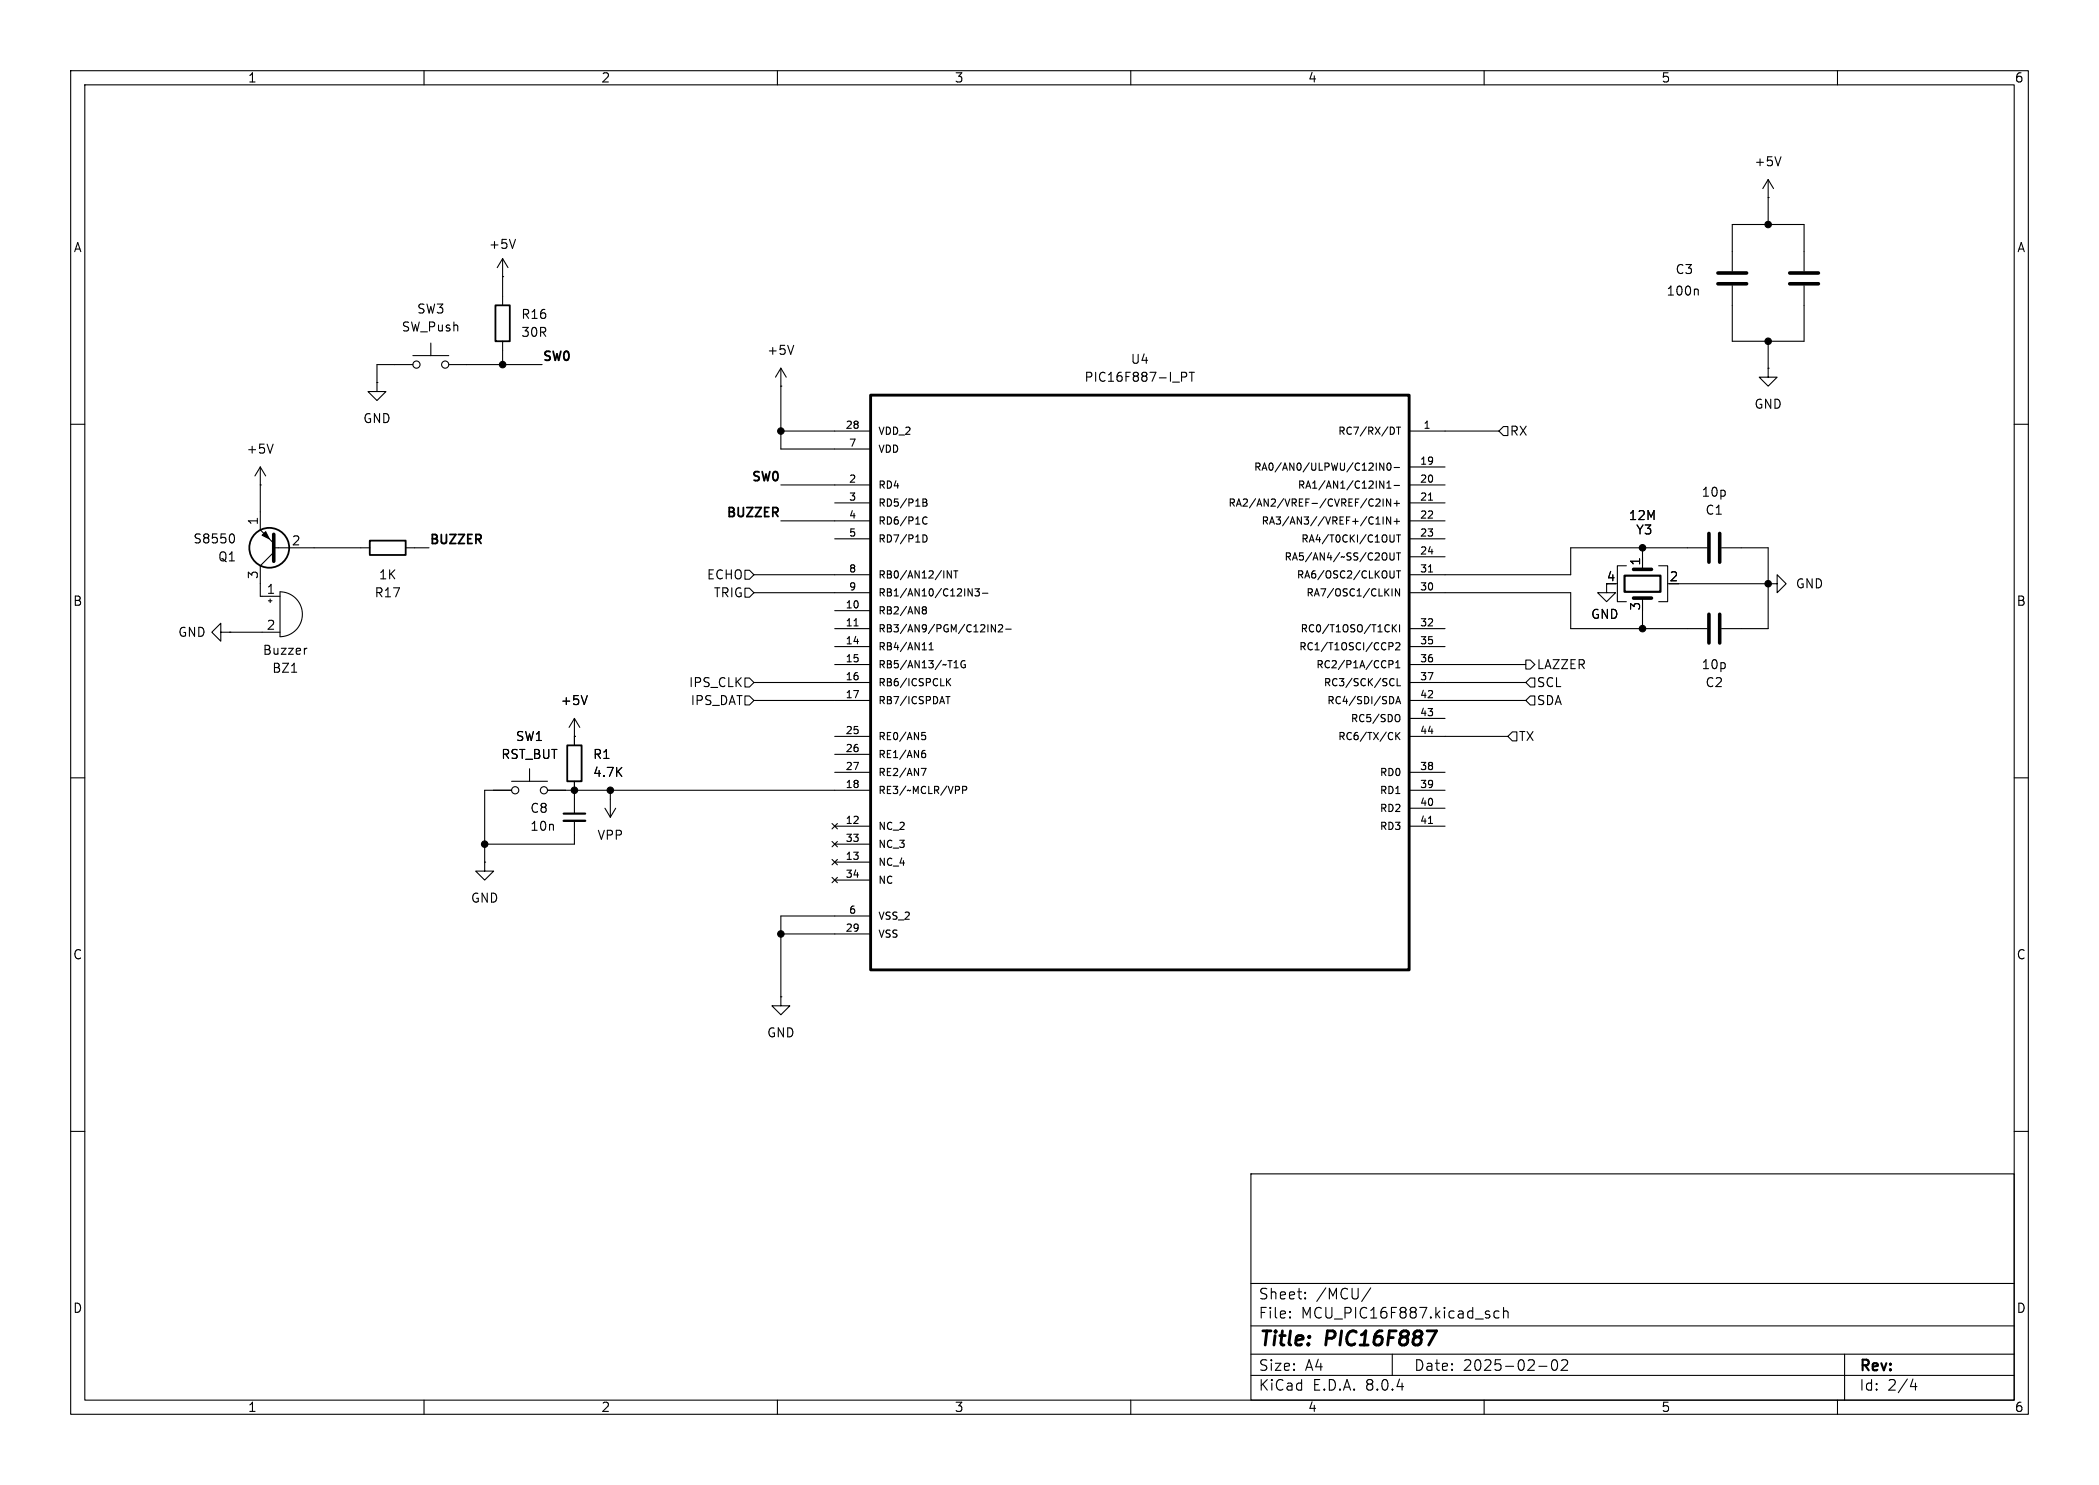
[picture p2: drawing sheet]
<svg xmlns="http://www.w3.org/2000/svg" width="297mm" height="210mm" viewBox="0 0 297 210" stroke-linecap="round" stroke-linejoin="round" font-family="sans-serif">
<g fill="none" stroke="#000" stroke-width=".15">
<path d="M10 10h277v190h-277zM12 12h273v186h-273zM60 10v2M110 10v2M160 10v2M210 10v2M260 10v2M71.1 39.1h.1M71.1 36.6l-.7 1.2M71.1 36.6v6.6M71.1 36.6l.8 1.2M72.9 33.9l-.4 1.2"/>
<path d="M245.1 38.4v-6.6h10.2v6.6M250.2 27.9h.1M250.2 25.4l-.8 1.3M250.2 25.4v6.4M250.2 25.4l.8 1.3M252 22.2l-.4 1.2M10 60h2M53.3 54.1v1.3h1.3l-1.3 1.2-1.2-1.2h1.2M53.3 54.1h.1M58.4 50.3h5.1M58.4 51.6h-5.1v2.5M61 48.5v1.8"/>
<path d="M63.5 51.6h13.2M71.1 48.3v3.3M110.5 54.6h.1M110.5 52.1v11.4h12.7M110.5 52.1l-.8 1.2M110.5 52.1l.8 1.2M112.3 48.8l-.4 1.3M167.2 52.6h.5l.2 .3-.1 .4h-.6M168.3 52.6h.7M168.6 52.6v1.3M240.1 40.9l.2 .2v.6M245.1 40.4v7.9h10.2v-7.9"/>
<path d="M250.2 52.1v1.2h1.3l-1.3 1.3-1.3-1.3h1.3M250.2 52.1h.1M250.2 48.3v3.8M285 60h2M32.9 75.5a.79 .79 0 0 1 0 1.3M36.8 68.6h.1M36.8 66v8.9l1.9 1.9M36.8 66l-.7 1.3M36.8 66l.8 1.3M38.6 62.8l-.4 1.3M38.7 77.5h13.6M38.7 78.1l-1.9 1.9v4.3h2.8"/>
<path d="M57.4 77.5h3.3M110.5 61h12.7M110.5 68.6h12.7M110.5 73.7h12.7M118.1 71.1h5.1M118.1 76.2h5.1M130.6 70.6h.3l.2 .2-.2 .2 .2 .1 .1 .3-.2 .2h-.4zM130.6 73.9l.3 .2 .3-.1M130.6 75.6a.51 .51 0 0 1 .6 .6 .51 .51 0 0 1-.6 .5M130.6 71h.3M131.2 73.2l-.3-.1-.3 .2M194.3 70.6v.1"/>
<path d="M194.3 71.5h.1M194.7 70.7l.4-.1 .2 .3-.7 .7h.7M194.7 74.1h.6M194.7 73.4l.3-.3v1M195.2 68l.6 1v-1M195.7 70.6v1M195.7 73.1v1M195.8 65.5v1l-.6-1v1M196.2 69h.6M196.2 68.3l.3-.3v1M196.3 65.6l.2-.1a.54 .54 0 0 1 .3 .5 .54 .54 0 0 1-.3 .5l-.2-.1-.1-.3zM196.7 78.2v.8l.2 .2h.3l.1-.2v-.8"/>
<path d="M196.8 70.6v1l-.6-1v1M196.8 73.1v1l-.6-1v1M197.1 60.5l.2 .3-.2 .6M197.3 75.6l-.1 1-.1 .1-.3-.1M197.3 66.1h.7M197.3 68.7h.7M197.3 71.2h.7M197.3 73.7h.7M197.6 60.4h.6M197.6 75.6h.6M197.6 78.2h.6M197.6 70.8v.8"/>
<path d="M197.6 73.3v.8M197.9 60.4v1M197.9 75.6v1.1M197.9 78.2v1M199.4 61h12.7M199.4 66h5.1M199.4 68.6h5.1M199.4 71.1h5.1M199.4 73.7h5.1M199.4 76.2h5.1M199.4 78.7h5.1M202.1 70.7h.6"/>
<path d="M212.7 60.3h.7v1.3h-.7l-.6-.6zM232.4 77.5v2.5M241.6 77.5h-19.4v3.8h-22.8M243.6 77.5h6.6v11.4h-6.6M31.2 89.4v-1.3l-1.2 1.3 1.2 1.3v-1.3h1.3M32.5 89.4h.1M32.5 89.4h7.1M38 85h.5M38.2 84.7v.5M39.6 83.7a3.2 3.2 0 0 1 3.2 3.2 3.2 3.2 0 0 1-3.2 3.1zM41.3 95.1h.7M43.4 91.7h-.2"/>
<path d="M83.1 98.4l-.4 1.2M105.4 83.2h.6l.7 .6-.7 .7h-.6zM105.4 80.6h.6l.7 .7-.7 .6h-.6zM105.4 98.4h.6l.7 .7-.7 .6h-.6zM105.4 95.9h.6l.7 .6-.7 .7h-.6zM106.7 96.5h16.5M106.7 99.1h16.5M106.7 83.8h16.5M106.7 81.3h16.5M118.1 88.9h5.1M118.1 86.4h5.1M118.1 91.4h5.1"/>
<path d="M118.1 94h5.1M120.8 88.5h.6M130.5 86l.2 .2M130.5 86l.2-.2 .3 .1 .1 .1-.2 .2M130.7 86.2h.2M130.7 86.2l-.2 .2M130.9 86.2l.2 .2-.1 .3-.3 .1-.2-.2M131.5 91.9h.5M131.5 91.2l.3-.3v1M133.8 98.5h.6M133.9 96v1M134 80.7l.6 1v-1"/>
<path d="M134.1 96.4l.4 .6M134.1 98.5v1M134.5 96l-.6 .5M134.9 80.7h.6M135 94.4h.6M135.2 93.6l.1-.2v1M135.2 80.7v1M136.5 93.5a.47 .47 0 0 0-.5 .4 .47 .47 0 0 0 .5 .5l.1-.4h-.2M137 83.3l.6 1v-1M137.9 83.3h.7l-.4 .4h.3v.5l-.1 .1-.5-.1M139 83.9h.8M140.9 88.3v1.1l-.6-1.1v1.1"/>
<path d="M141.3 88.4l.4-.1 .2 .3-.7 .8h.7M142.3 89h.8M196.5 94l.5-.1 .1-.1v-.3l-.6-.1v1M196.5 90.9h.4l.2 .2-.1 .3h-.5M196.8 96h.3l.2 .1M197 83.3v1M197 88.3v1.1M197 98.6l.2 .3-.2 .6M197.2 88.8l.4 .6M197.3 80.7v.8l-.1 .2h-.3M197.3 96.9l-.2 .1-.3-.1M197.5 99.5l.3-1 .4 1"/>
<path d="M197.5 91l.4-.1 .2 .3-.6 .7h.6M197.5 94.4h.6M197.5 93.7l.3-.3v1M197.6 80.7h.6M197.6 88.3l-.6 .6M197.6 99.2h.5M197.7 96v1h.5M197.9 80.7v1M198 83.3v1l-.5-1v1M198 88.3v1.1M199.4 88.9h5.1M199.4 83.8h22.8v5.1h19.4"/>
<path d="M199.4 91.4h5.1M199.4 94h16.5M199.4 96.5h16.5M199.4 99.1h16.5M202.1 80.9h.6M215.9 96.5l.6-.6h.7v1.3h-.7zM215.9 93.3h.6l.7 .7-.7 .6h-.6zM216.5 98.4h.7v1.3h-.7l-.6-.6zM227.3 82.6v1.2h1.3l-1.3 1.3-1.2-1.3h1.2M228.6 82.6h.3M230.1 80h-1.2v5.1h1.2M232.4 84.6v.5"/>
<path d="M232.4 86.4v2.5M234.7 80h1.3v5.1h-1.3M237.5 82.6h12.7M250.2 82.6h1.3v-1.3l1.2 1.3-1.2 1.2v-1.2M250.2 82.6h.1M10 110h2M72.4 110.5h5.1M72.4 111.8h-3.8v10.1M74.9 108.7v1.8M77.5 111.8h45.7M81.3 104.1h.1M81.3 101.6v3.8"/>
<path d="M81.3 110.5v4.6M81.3 116.1v3.3h-12.7M81.3 101.6l-.8 1.3M81.3 101.6l.7 1.3M85.6 114.3l.8 1.3M86.4 111.8v3.8M87.1 114.3l-.7 1.3M117.7 116.5l.8 .7M117.7 119l.8 .8M118.1 116.8h5.1M118.1 104.1h5.1M118.1 106.7h5.1"/>
<path d="M118.1 109.2h5.1M118.1 119.4h5.1M118.5 116.5l-.8 .7M118.5 119l-.8 .8M130.4 108.7h.6l-.4 1M130.5 103.6h.4M130.5 104h.3l.2 .2-.1 .4h-.4M130.5 106.6l.3-.1 .2 .2-.1 .4h-.4M130.9 106.1l-.3 .1-.1 .2M136.2 111.7h.5l.1-.2-.1-.2-.5-.1v1M197.5 103.6v1M197.6 101a.34 .34 0 0 1 .5 .4v.3a.34 .34 0 0 1-.5 .4"/>
<path d="M197.6 104l.5 .6M198.1 103.6l-.6 .6M199.4 111.8h5.1M199.4 116.8h5.1M199.4 104.1h14M199.4 109.2h5.1M199.4 114.3h5.1M199.4 101.6h5.1M202.1 116.5h.6M214 103.5h.6v1.3h-.6l-.6-.7zM285 110h2M68.6 121.9v1.3h1.2l-1.2 1.3-1.3-1.3h1.3"/>
<path d="M68.6 121.9h.1M110.5 132.1h12.7M117.7 121.5l.8 .8M117.7 124.1l.8 .7M118.1 121.9h5.1M118.1 124.5h5.1M118.5 121.5l-.8 .8M118.5 124.1l-.8 .7M123.2 129.5h-12.7v11.5M10 160h2M110.5 141v1.2h1.3l-1.3 1.3-1.3-1.3h1.3M110.5 141h.1"/>
<path d="M285 160h2M177 166h108v32h-108zM60 198v2M110 198v2M160 198v2M177 194.5h108M177 191.5h108M177 187.5h108M177 181.5h108M182.5 186.3h.1l-.1 .1M182.5 186.3v.1M182.5 185.5v.1"/>
<path d="M182.5 185.5h.1l-.1 .1M184.7 183.6v.1M184.7 183.6h-.1l.1 .1M184.7 182.8v.1M184.7 182.8h-.1l.1 .1M194 182.1l-1.3 2M197 191.5v3M210 198v2M212.1 185.5l-.4-.1-.3 .3v.4l.1 .2 .2 .1 .4-.1M212.7 185.5a.37 .37 0 0 1 .7 .1v.8M212.7 184.9v1.5M217.7 193.2h1.2"/>
<path d="M219.7 192.4a.36 .36 0 0 1 .3-.1 .36 .36 0 0 1 .3 .3 .77 .77 0 0 1-.4 1.2 .91 .91 0 0 1-.2-1.4zM221 192.4l.2-.1 .5 .1a.41 .41 0 0 1 0 .5l-.8 .9h.9M260 198v2M261 191.5v6.5M270.7 195l-.4 1.1h.9M271 195.6v1"/>
<circle cx="58.9" cy="51.6" r=".51"/>
<circle cx="63" cy="51.6" r=".51"/>
<circle cx="72.9" cy="111.8" r=".51"/>
<circle cx="77" cy="111.8" r=".51"/>
</g>
<path d="M201.9 188.2h1.4l-1.1 2" fill="none" stroke="#000" stroke-width=".4"/>
<path d="M38.7 75.6v3.8z" fill="#000" stroke="#000" stroke-width=".51"/>
<g fill="#000" stroke="#000" stroke-width=".15">
<path d="M37.6 75.2l.5 1-1-.5z"/>
<circle cx="250.2" cy="31.8" r=".46"/>
<circle cx="71.1" cy="51.6" r=".46"/>
<circle cx="250.2" cy="48.3" r=".46"/>
<circle cx="110.5" cy="61" r=".46"/>
<circle cx="232.4" cy="77.5" r=".46"/>
<circle cx="232.4" cy="88.9" r=".46"/>
<circle cx="250.2" cy="82.6" r=".46"/>
<circle cx="68.6" cy="119.4" r=".46"/>
<circle cx="81.3" cy="111.8" r=".46"/>
<circle cx="86.4" cy="111.8" r=".46"/>
<circle cx="110.5" cy="132.1" r=".46"/>
</g>
<g fill="none" stroke="#000" stroke-width=".25">
<path d="M70.1 43.2h2v5.1h-2zM52.3 76.5h5.1v2h-5.1zM80.3 105.4h2v5.1h-2z"/>
<circle cx="38.1" cy="77.5" r="2.82"/>
</g>
<path d="M243.1 38.6h4M253.2 38.6h4.1M243.1 40.1h4M253.2 40.1h4.1M241.8 75.4v4.1M243.3 75.4v4.1M231.1 80.5h2.6M231.1 84.6h2.6M241.8 86.9v4M243.3 86.9v4" fill="none" stroke="#000" stroke-width=".51"/>
<path d="M229.9 81.4h5v2.3h-5zM79.8 115.1h3" fill="none" stroke="#000" stroke-width=".3"/>
<path d="M79.8 116.1h3" fill="none" stroke="#000" stroke-width=".33"/>
<path d="M123.2 55.9h76.2v81.3h-76.2z" fill="none" stroke="#000" stroke-width=".41"/>
<g font-size="2.8">
<text x="178" y="190.9">Title:</text>
<text x="187.7" y="190.9">PIC16F887</text>
</g>
<g font-size="2.1">
<text x="178" y="184">Sheet:</text>
<text x="186.2" y="184">/MCU/</text>
<text x="178" y="186.7">File:</text>
<text x="184.1" y="186.7">MCU_PIC16F887.kicad_sch</text>
<text x="178" y="196.9">KiCad</text>
<text x="178" y="194.1">Size:</text>
<text x="184.7" y="194.1">A4</text>
<text x="185.7" y="196.9">E.D.A.</text>
<text x="193.3" y="196.9">8.0.4</text>
<text x="200" y="194.1">Date:</text>
<text x="207" y="194.1">2025-02-02</text>
<text x="263" y="194.3">Rev:</text>
<text x="263" y="196.9">Id:</text>
<text x="267.1" y="196.9">2/4</text>
</g>
<g font-size="1.8">
<text x="35" y="11.9">1</text>
<text x="85" y="11.9">2</text>
<text x="135" y="11.9">3</text>
<text x="185" y="11.9">4</text>
<text x="235" y="11.9">5</text>
<text x="285" y="11.9">6</text>
<text x="248.2" y="23.7">+5V</text>
<text x="10.3" y="35.9">A</text>
<text x="69.1" y="35.4">+5V</text>
<text x="285.3" y="35.9">A</text>
<text x="237" y="39">C3</text>
<text x="56.7" y="47.1">SW_Push</text>
<text x="58.9" y="44.6">SW3</text>
<text x="73.7" y="45.3">R16</text>
<text x="73.7" y="47.9">30R</text>
<text x="235.7" y="42">100n</text>
<text x="76.7" y="51.1">SW0</text>
<text x="108.5" y="50.4">+5V</text>
<text x="159.9" y="51.7">U4</text>
<text x="153.4" y="54.2">PIC16F887-I_PT</text>
<text x="248.2" y="58">GND</text>
<text x="34.8" y="64.4">+5V</text>
<text x="51.3" y="60">GND</text>
<text x="213.6" y="61.8">RX</text>
<text x="106.1" y="68.1">SW0</text>
<text x="240.7" y="70.5">10p</text>
<text x="27.3" y="77.1">S8550</text>
<text x="36.6" y="74.4" transform="rotate(-90 36.6 74.4)">1</text>
<text x="41.2" y="77.2">2</text>
<text x="60.7" y="77">BUZZER</text>
<text x="102.5" y="73.2">BUZZER</text>
<text x="230.4" y="73.8">12M</text>
<text x="231.4" y="75.8">Y3</text>
<text x="241.2" y="73">C1</text>
<text x="30.8" y="79.6">Q1</text>
<text x="36.6" y="82" transform="rotate(-90 36.6 82)">3</text>
<text x="53.5" y="82.1">1K</text>
<text x="99.9" y="82.1">ECHO</text>
<text x="227.3" y="82.3">4</text>
<text x="232.2" y="80.1" transform="rotate(-90 232.2 80.1)">1</text>
<text x="236.1" y="82.3">2</text>
<text x="254" y="83.4">GND</text>
<text x="10.3" y="85.9">B</text>
<text x="37.6" y="84.1">1</text>
<text x="37.6" y="89.2">2</text>
<text x="52.9" y="84.7">R17</text>
<text x="100.9" y="84.7">TRIG</text>
<text x="225" y="87.7">GND</text>
<text x="232.2" y="86.4" transform="rotate(-90 232.2 86.4)">3</text>
<text x="285.3" y="85.9">B</text>
<text x="25.1" y="90.3">GND</text>
<text x="37.1" y="92.8">Buzzer</text>
<text x="38.4" y="95.4">BZ1</text>
<text x="217.4" y="94.8">LAZZER</text>
<text x="240.7" y="94.8">10p</text>
<text x="79.2" y="99.9">+5V</text>
<text x="97.4" y="97.4">IPS_CLK</text>
<text x="97.6" y="99.9">IPS_DAT</text>
<text x="217.4" y="99.9">SDA</text>
<text x="217.4" y="97.4">SCL</text>
<text x="241.2" y="97.4">C2</text>
<text x="70.8" y="107.5">RST_BUT</text>
<text x="72.9" y="105">SW1</text>
<text x="83.8" y="107.5">R1</text>
<text x="214.8" y="105">TX</text>
<text x="83.8" y="110.1">4.7K</text>
<text x="74.9" y="115.2">C8</text>
<text x="74.9" y="117.7">10n</text>
<text x="84.4" y="119">VPP</text>
<text x="66.5" y="127.9">GND</text>
<text x="10.3" y="135.9">C</text>
<text x="285.3" y="135.9">C</text>
<text x="108.5" y="146.9">GND</text>
<text x="10.3" y="185.9">D</text>
<text x="285.3" y="185.9">D</text>
<text x="35" y="199.9">1</text>
<text x="85" y="199.9">2</text>
<text x="135" y="199.9">3</text>
<text x="185" y="199.9">4</text>
<text x="235" y="199.9">5</text>
<text x="285" y="199.9">6</text>
</g>
<g font-size="1.4">
<text x="119.6" y="60.7">28</text>
<text x="120" y="63.2">7</text>
<text x="124.2" y="61.7">VDD_2</text>
<text x="124.2" y="64.2">VDD</text>
<text x="189.2" y="61.7">RC7/RX/DT</text>
<text x="200.8" y="65.8">19</text>
<text x="201.3" y="60.7">1</text>
<text x="120" y="68.3">2</text>
<text x="120" y="70.9">3</text>
<text x="124.2" y="69.3">RD4</text>
<text x="124.2" y="71.9">RD5/P1B</text>
<text x="173.7" y="71.9">RA2/AN2/VREF-/CVREF/C2IN+</text>
<text x="177.3" y="66.8">RA0/AN0/ULPWU/C12IN0-</text>
<text x="183.5" y="69.3">RA1/AN1/C12IN1-</text>
<text x="200.8" y="68.3">20</text>
<text x="200.8" y="70.9">21</text>
<text x="120" y="73.4">4</text>
<text x="120" y="75.9">5</text>
<text x="124.2" y="74.4">RD6/P1C</text>
<text x="124.2" y="76.9">RD7/P1D</text>
<text x="178.4" y="74.4">RA3/AN3//VREF+/C1IN+</text>
<text x="184" y="76.9">RA4/T0CKI/C1OUT</text>
<text x="200.8" y="73.4">22</text>
<text x="200.8" y="75.9">23</text>
<text x="120" y="81">8</text>
<text x="120" y="83.6">9</text>
<text x="124.2" y="82">RB0/AN12/INT</text>
<text x="181.6" y="79.5">RA5/AN4/~SS/C2OUT</text>
<text x="183.4" y="82">RA6/OSC2/CLKOUT</text>
<text x="200.8" y="78.5">24</text>
<text x="200.8" y="83.6">30</text>
<text x="200.8" y="81">31</text>
<text x="119.6" y="86.1">10</text>
<text x="119.6" y="88.6">11</text>
<text x="124.2" y="87.1">RB2/AN8</text>
<text x="124.2" y="89.6">RB3/AN9/PGM/C12IN2-</text>
<text x="124.2" y="84.6">RB1/AN10/C12IN3-</text>
<text x="183.9" y="89.6">RC0/T1OSO/T1CKI</text>
<text x="184.7" y="84.6">RA7/OSC1/CLKIN</text>
<text x="200.8" y="88.6">32</text>
<text x="119.6" y="91.2">14</text>
<text x="119.6" y="93.7">15</text>
<text x="124.2" y="92.2">RB4/AN11</text>
<text x="124.2" y="94.7">RB5/AN13/~T1G</text>
<text x="183.7" y="92.2">RC1/T1OSCI/CCP2</text>
<text x="186.1" y="94.7">RC2/P1A/CCP1</text>
<text x="200.8" y="91.2">35</text>
<text x="200.8" y="93.7">36</text>
<text x="119.6" y="96.3">16</text>
<text x="119.6" y="98.8">17</text>
<text x="124.2" y="97.3">RB6/ICSPCLK</text>
<text x="124.2" y="99.8">RB7/ICSPDAT</text>
<text x="187.2" y="97.3">RC3/SCK/SCL</text>
<text x="187.7" y="99.8">RC4/SDI/SDA</text>
<text x="200.8" y="96.3">37</text>
<text x="200.8" y="98.8">42</text>
<text x="200.8" y="101.3">43</text>
<text x="119.6" y="103.9">25</text>
<text x="119.6" y="106.4">26</text>
<text x="124.2" y="104.9">RE0/AN5</text>
<text x="124.2" y="107.4">RE1/AN6</text>
<text x="189.2" y="104.9">RC6/TX/CK</text>
<text x="191" y="102.3">RC5/SDO</text>
<text x="200.8" y="103.9">44</text>
<text x="119.6" y="111.5">18</text>
<text x="119.6" y="109">27</text>
<text x="124.2" y="112.5">RE3/~MCLR/VPP</text>
<text x="124.2" y="110">RE2/AN7</text>
<text x="195.1" y="110">RD0</text>
<text x="195.1" y="112.5">RD1</text>
<text x="200.8" y="109">38</text>
<text x="200.8" y="111.5">39</text>
<text x="119.6" y="116.6">12</text>
<text x="119.6" y="119.1">33</text>
<text x="124.2" y="117.6">NC_2</text>
<text x="195.1" y="115">RD2</text>
<text x="195.1" y="117.6">RD3</text>
<text x="200.8" y="114">40</text>
<text x="200.8" y="116.6">41</text>
<text x="119.6" y="121.7">13</text>
<text x="119.6" y="124.2">34</text>
<text x="124.2" y="122.7">NC_4</text>
<text x="124.2" y="120.1">NC_3</text>
<text x="124.2" y="125.2">NC</text>
<text x="119.6" y="131.8">29</text>
<text x="120" y="129.3">6</text>
<text x="124.2" y="130.3">VSS_2</text>
<text x="124.2" y="132.8">VSS</text>
</g>
</svg>
